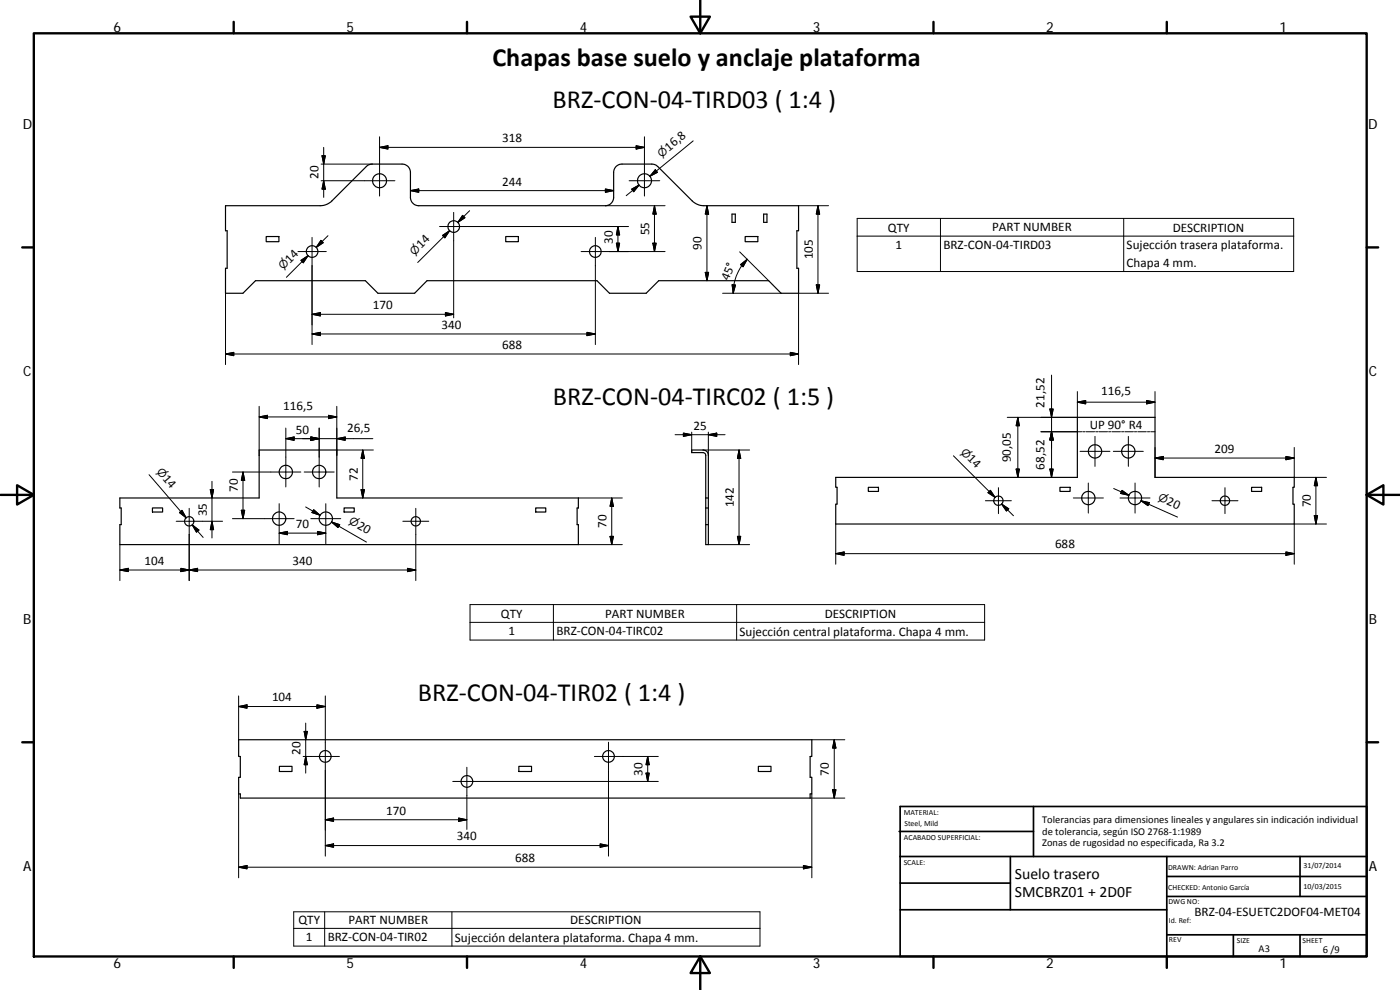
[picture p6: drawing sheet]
<svg xmlns="http://www.w3.org/2000/svg" width="420mm" height="297mm" viewBox="0 0 420 297" stroke-linecap="round" stroke-linejoin="round" font-family="sans-serif">
<g fill="none" stroke="#000" stroke-width=".36">
<path d="M67.7 61.7h28.4a5 5 0 0 0 3.5-1.4l10.9-10.7 1.2-.4h9a2.48 2.48 0 0 1 2.5 2.5v7.5a2.51 2.51 0 0 0 2.5 2.5h56a2.51 2.51 0 0 0 2.5-2.5v-7.5a2.48 2.48 0 0 1 2.5-2.5h8.9l1.3 .4 10.8 10.7a5.1 5.1 0 0 0 3.6 1.4h28.4v7.5h-.5v11.3h.5v7.5h-5.3l-3.7-3.8h-33l-3.8 3.8h-11l-3.7-3.8h-51l-3.8 3.8h-11l-3.7-3.8h-33l-3.8 3.8h-5.2v-7.5h.5v-11.3h-.5zM79.9 71h3.8v1.5h-3.8zM151.8 71h3.8v1.5h-3.8zM219.7 64.2h1v2.5h-1zM223.6 71h3.8v1.5h-3.8zM229.2 64.2h1v2.5h-1zM207.6 135h3.4a1.58 1.58 0 0 1 1.6 1.6v26.8h-.8v-27l-.6-.6h-3.6zM36 149.4h41.8v-14.4h23.3v14.4h72.5v3h-.4v5h.4v6h-137.6v-6h.4v-5h-.4zM45.8 152.4h3v1.2h-3zM103.3 152.4h3v1.2h-3zM160.8 152.4h3v1.2h-3zM211.8 149.4h.8"/>
<path d="M211.8 152.4h.8M211.8 157.4h.8M250.8 143.2h72.5v-18h23.3v18h41.8v3h-.4v5h.4v6h-137.6v-6h.4v-5h-.4zM260.6 146.2h3v1.2h-3zM318.1 146.2h3.1v1.2h-3.1zM375.6 146.2h3v1.2h-3zM71.6 222h172v5h-.5v6.2h.5v5h-.5v1.3h-171v-1.3h-.5v-5h.5v-6.2h-.5zM83.9 229.9h3.7v1.6h-3.7zM155.7 229.9h3.8v1.6h-3.8zM227.6 229.9h3.8v1.6h-3.8z"/>
<circle cx="113.9" cy="54.2" r="2.11"/>
<circle cx="193.4" cy="54.2" r="2.09"/>
<circle cx="93.7" cy="75.5" r="1.75"/>
<circle cx="136.2" cy="68" r="1.74"/>
<circle cx="178.7" cy="75.5" r="1.75"/>
<circle cx="328.6" cy="135.4" r="2.01"/>
<circle cx="338.6" cy="135.4" r="2"/>
<circle cx="56.8" cy="156.4" r="1.4"/>
<circle cx="83.8" cy="155.6" r="2"/>
<circle cx="85.8" cy="141.6" r="2.01"/>
<circle cx="95.8" cy="141.6" r="2"/>
<circle cx="97.8" cy="155.6" r="2"/>
<circle cx="124.8" cy="156.4" r="1.39"/>
<circle cx="299.6" cy="150.2" r="1.41"/>
<circle cx="326.6" cy="149.4" r="2"/>
<circle cx="340.6" cy="149.4" r="2"/>
<circle cx="367.6" cy="150.2" r="1.41"/>
<circle cx="97.6" cy="227" r="1.75"/>
<circle cx="140.1" cy="234.5" r="1.75"/>
<circle cx="182.6" cy="227" r="1.74"/>
</g>
<g fill="none" stroke="#000" stroke-width=".3">
<path d="M96.4 54.2h22.1M96.4 49.2h15.3M96.6 46.7h1l-.5 2.5zM97.1 44.2v15M97.1 54.2l.5 2.5h-1zM113.9 44.2l2.5-.5v1zM113.9 44.2h79.5M113.9 41v17.8M123.2 57.2l2.5-.5v1zM123.2 57.2h61M181.7 56.7l2.5 .5-2.5 .5zM188.8 54.2h9.2"/>
<path d="M189.6 56.7l2.2-1.2-1.6 2zM190.9 43.7l2.5 .5-2.5 .5zM191.8 55.5l-3.9 3.2M193.4 41v17.8M196.7 50.9l.6 .8-2.3 1.2zM208 42.3l-13 10.6 2-1.6M89.4 75.5h8.5M90.3 78.1l2.1-1.4-1.4 2.1zM90.7 78.5l1.7-1.8-6.5 6.5M93.7 71.2v32.2M96.3 72.1l.7 .7-2.1 1.4zM98.4 70.7l-3.5 3.5"/>
<path d="M131.9 68h56.7M132.8 70.6l2.1-1.4-1.4 2.2zM133.2 71l1.7-1.8-9.5 9.6M136.2 63.7v31.7M138.8 64.6l.7 .7-2.1 1.4zM140.9 63.2l-3.5 3.5M174.4 75.5h25.2M178.7 71.2v32.2M181.7 61.7h17.9M185 73h1l-.5 2.5zM185.5 68v7.5M185.5 68l.5 2.5h-1z"/>
<path d="M195.9 73h1l-.5 2.5zM196.4 61.7v13.8M196.4 61.7l.5 2.5h-1zM212.2 61.7v22.5M212.2 61.7l.5 2.5h-1zM222 75.6l8.7 8.6M222.2 79.4l2-1.6-1.2 2.2zM224.2 77.8a14.5 14.5 0 0 0-4.2 10.2M239.7 61.7h9M245.5 61.7v26.3M245.5 61.7l.5 2.5h-1zM257.2 65.5h131v16h-131z"/>
<path d="M257.2 70.8h131M282.2 65.5v16M337.2 65.5v16M67.7 88v21.4M93.7 94.3l2.5-.5v1zM93.7 94.3h42.5M133.7 93.8l2.5 .5-2.5 .5zM176.2 99.7l2.5 .5-2.5 .5zM211.7 81.7h1l-.5 2.5zM216.9 88h17.5M219.7 85.4l1 .1-.7 2.5zM245 85.5h1l-.5 2.5z"/>
<path d="M248.7 88h-9v21.4M67.7 106.2l2.5-.5v1zM67.7 106.2h172M93.7 100.2l2.5-.5v1zM93.7 100.2h85M237.2 105.7l2.5 .5-2.5 .5zM315.6 112.5v30.7M323.3 117.5v7.7h-21M346.6 117.5v7.7M77.8 125.1l2.5-.5v1zM77.8 125.1h23.3M77.8 121.9v14.7"/>
<path d="M85.8 128.4v17.7M85.8 131.6l2.5-.5v1zM85.8 131.6h26.1M93.3 131.1l2.5 .5-2.5 .5zM95.8 128.4v17.7M98.6 124.6l2.5 .5-2.5 .5zM101.1 131.6l2.5-.5v1zM101.1 135h10.9M101.1 121.9v14.7M108.9 135v14.4M108.9 135l.5 2.5h-1zM202.6 130.4h15"/>
<path d="M205.1 129.9l2.5 .5-2.5 .5zM207.6 129.7v6.1M211 135h14M212.6 129.7v6.9M212.6 130.4l2.5-.5v1zM221.8 135v28.4M221.8 135l.5 2.5h-1zM286.1 136.8l12.6 12.4-1.8-1.7M305.5 125.2v18M305.5 125.2l.4 2.5h-.9zM312.4 129.5h12.2M315.1 122.7h1l-.5 2.5z"/>
<path d="M315.6 129.5l.5 2.5h-1zM323.3 120.7l2.5-.5v1zM323.3 120.7h23.3M324.1 135.4h9M324.9 129.5h.7M325.9 129.5h2.6M328.6 130.9v9M328.8 129.5h.7M329.8 129.5h2.6M332.7 129.5h.6M333.7 129.5h2.6M334.1 135.4h9"/>
<path d="M336.6 129.5h.6M337.6 129.5h2.6M338.6 130.9v9M340.5 129.5h.6M341.4 129.5h2.6M344.1 120.2l2.5 .5-2.5 .5zM344.4 129.5h.6M345.3 129.5h1.3M346.6 137.4l2.5-.5v1zM346.6 134.3v8.9M346.6 137.4h41.8M385.9 136.9l2.5 .5-2.5 .5z"/>
<path d="M388.4 134.3v8.9h9.7M44.7 142.4l11.2 13-1.7-1.9M52.9 156.4h13.9M53.9 153.8l.7-.7 1.3 2.3zM56.8 152.5v21.7M57.7 157.5l3.3 3.7M57.7 157.5l2 1.5-.7 .7zM63.1 146.9h1l-.5 2.5zM63.6 144.4v17M63.6 156.4l.5 2.5h-1zM69.8 141.6h20.5M69.8 155.6h18.5"/>
<path d="M72.4 153.1h1l-.5 2.5zM72.9 141.6v14M72.9 141.6l.5 2.5h-1zM83.8 151.1v12M83.8 160l2.5-.6v1zM83.8 160h14M91.3 141.6h9M91.7 152.1l4.3 2.5M93.3 155.6h9M94.1 152.9l1.9 1.7-2.4-.8zM95.3 159.4l2.5 .6-2.5 .4zM97.8 151.1v12"/>
<path d="M99.5 156.6l2.4 .8-.5 .9zM101.7 157.9l-2.2-1.3 10.5 6M108.4 146.9h1l-.5 2.5zM120.9 156.4h7.8M124.8 152.5v21.7M173.6 149.4h13.2M183.6 149.4v14M183.6 149.4l.5 2.5h-1zM250.8 157.2v12.1M295.7 150.2h7.8M297.2 147.1l1.5 2.1-2.2-1.4zM299.6 146.3v7.8"/>
<path d="M300.6 151.2l3.6 3.5M300.6 151.2l2.1 1.5-.7 .6zM305 140.7h.9l-.4 2.5zM315.1 140.7h1l-.5 2.5zM322.1 149.4h9M326.6 144.9v9M334.2 146.6l4.6 2M336.1 149.4h9M336.7 147.1l2.1 1.5-2.5-.5zM340.6 144.9v9M342.4 150.3l2.5 .5-.4 .9zM344.7 151.3l-2.3-1 11 4.9"/>
<path d="M363.7 150.2h7.8M367.6 146.3v7.8M394.4 154.7h1l-.5 2.5zM394.9 143.2l.5 2.5h-1zM394.9 143.2v14M398.1 157.2h-9.7v12.1M36 171l2.5-.5v1zM36 171h88.8M36 163.4v10.8M54.3 170.5l2.5 .5-2.5 .5zM56.8 171l2.5-.5v1zM122.3 170.5l2.5 .5-2.5 .5z"/>
<path d="M173.6 163.4h13.2M183.1 160.9h1l-.5 2.5zM212.6 163.4h12.4M221.3 160.9h1l-.5 2.5zM250.8 166.1l2.5-.5v1zM250.8 166.1h137.6M385.9 165.6l2.5 .5-2.5 .5zM141.1 181.4h154.4v10.6h-154.4zM141.1 186.7h154.4M166.1 181.4v10.6M221.1 181.4v10.6M71.6 212l2.5-.5v1z"/>
<path d="M71.6 212h26M71.6 208.8v13.2M91.3 219.5h1l-.6 2.5zM91.7 217v15M95.1 211.5l2.5 .5-2.5 .5zM97.6 208.8v48.1M71.6 238.2v25.2M91 227h10.9M91.7 227l.6 2.4h-1zM135.9 234.5h61.7M140.1 230.2v18.7M178.4 227h19.2"/>
<path d="M182.6 222.7v34.2M193.9 232h.9l-.4 2.5zM194.4 227v7.5M194.4 227l.4 2.4h-.9zM243.1 239.5h10.4M243.6 222h9.9M243.6 238.2v25.2M249.9 236.9h1l-.5 2.6zM250.4 222v17.5M250.4 222l.5 2.5h-1zM97.6 253.7l2.5-.5v1zM97.6 246l2.5-.6v1z"/>
<path d="M97.6 253.7h85M97.6 246h42.5M137.6 245.4l2.5 .6-2.5 .4zM180.1 253.2l2.5 .5-2.5 .5zM241.1 259.7l2.5 .5-2.5 .5zM71.6 260.2l2.5-.5v1zM71.6 260.2h172M88.1 273.6h140v10.3h-140zM88.1 278.6h140M97.4 273.6v10.3M135.6 273.6v10.3"/>
</g>
<g fill="none" stroke="#000" stroke-width=".71">
<path d="M10.1 10h400.1v277h-400.1zM70.1 6.6v3.4M140.2 6.6v3.4M207.3 5h5.8l-2.9 5zM210.2 0v10M280.2 6.6v3.4M350.2 6.6v3.4M6.7 74.2h3.4M410.2 74.2h3.4M.2 148.5h9.9M5.1 145.6l5 2.9-5 2.9zM410.2 148.5l5-2.9v5.8z"/>
<path d="M410.2 148.5h9.9M6.7 222.7h3.4M410.2 222.7h3.4M70.1 287v3.4M140.2 287v3.4M210.2 287l2.9 5h-5.8zM210.2 287v10M280.2 287v3.4M350.2 287v3.4"/>
</g>
<g fill="none" stroke="#000" stroke-width=".51">
<path d="M269.8 249.5h40.4M270.1 257h140.1M270.1 242h140.1v45h-140.1zM303.2 257v16M310.2 242v15M350.2 257v30M390.2 257v12M270.1 273h80.1M270.1 265h33.1M350.2 269h60M350.2 263h60M350.2 280.5h60"/>
<path d="M370.2 280.5v6.5M390.2 280.5v6.5"/>
</g>
<g fill="#000" stroke="#000" stroke-width=".3">
<path d="M96.6 46.7h1l-.5 2.5zM97.1 54.2l.5 2.5h-1zM113.9 44.2l2.5-.5v1zM123.2 57.2l2.5-.5v1zM181.7 56.7l2.5 .5-2.5 .5zM189.6 56.7l2.2-1.2-1.6 2zM190.9 43.7l2.5 .5-2.5 .5zM196.7 50.9l.6 .8-2.3 1.2zM90.3 78.1l2.1-1.4-1.4 2.1zM96.3 72.1l.7 .7-2.1 1.4zM132.8 70.6l2.1-1.4-1.4 2.2zM138.8 64.6l.7 .7-2.1 1.4z"/>
<path d="M185 73h1l-.5 2.5zM185.5 68l.5 2.5h-1zM195.9 73h1l-.5 2.5zM196.4 61.7l.5 2.5h-1zM212.2 61.7l.5 2.5h-1zM245.5 61.7l.5 2.5h-1zM93.7 100.2l2.5-.5v1zM93.7 94.3l2.5-.5v1zM133.7 93.8l2.5 .5-2.5 .5zM211.7 81.7h1l-.5 2.5zM219.7 85.4l1 .1-.7 2.5zM222.2 79.4l2-1.6-1.2 2.2z"/>
<path d="M245 85.5h1l-.5 2.5zM67.7 106.2l2.5-.5v1zM176.2 99.7l2.5 .5-2.5 .5zM237.2 105.7l2.5 .5-2.5 .5zM77.8 125.1l2.5-.5v1zM85.8 131.6l2.5-.5v1zM93.3 131.1l2.5 .5-2.5 .5zM98.6 124.6l2.5 .5-2.5 .5zM101.1 131.6l2.5-.5v1zM108.9 135l.5 2.5h-1zM205.1 129.9l2.5 .5-2.5 .5zM212.6 130.4l2.5-.5v1z"/>
<path d="M221.8 135l.5 2.5h-1zM305.5 125.2l.4 2.5h-.9zM315.1 122.7h1l-.5 2.5zM315.6 129.5l.5 2.5h-1zM323.3 120.7l2.5-.5v1zM344.1 120.2l2.5 .5-2.5 .5zM346.6 137.4l2.5-.5v1zM385.9 136.9l2.5 .5-2.5 .5zM53.9 153.8l.7-.7 1.3 2.3zM57.7 157.5l2 1.5-.7 .7zM63.1 146.9h1l-.5 2.5zM63.6 156.4l.5 2.5h-1z"/>
<path d="M72.4 153.1h1l-.5 2.5zM72.9 141.6l.5 2.5h-1zM83.8 160l2.5-.6v1zM94.1 152.9l1.9 1.7-2.4-.8zM99.5 156.6l2.4 .8-.5 .9zM108.4 146.9h1l-.5 2.5zM183.6 149.4l.5 2.5h-1zM297.2 147.1l1.5 2.1-2.2-1.4zM300.6 151.2l2.1 1.5-.7 .6zM305 140.7h.9l-.4 2.5zM315.1 140.7h1l-.5 2.5zM336.7 147.1l2.1 1.5-2.5-.5z"/>
<path d="M342.4 150.3l2.5 .5-.4 .9zM394.4 154.7h1l-.5 2.5zM394.9 143.2l.5 2.5h-1zM36 171l2.5-.5v1zM54.3 170.5l2.5 .5-2.5 .5zM56.8 171l2.5-.5v1zM95.3 159.4l2.5 .6-2.5 .4zM122.3 170.5l2.5 .5-2.5 .5zM183.1 160.9h1l-.5 2.5zM221.3 160.9h1l-.5 2.5zM250.8 166.1l2.5-.5v1zM385.9 165.6l2.5 .5-2.5 .5z"/>
<path d="M71.6 212l2.5-.5v1zM91.3 219.5h1l-.6 2.5zM95.1 211.5l2.5 .5-2.5 .5zM91.7 227l.6 2.4h-1zM193.9 232h.9l-.4 2.5zM194.4 227l.4 2.4h-.9zM249.9 236.9h1l-.5 2.6zM250.4 222l.5 2.5h-1zM71.6 260.2l2.5-.5v1zM97.6 253.7l2.5-.5v1zM97.6 246l2.5-.6v1zM137.6 245.4l2.5 .6-2.5 .4z"/>
<path d="M180.1 253.2l2.5 .5-2.5 .5zM241.1 259.7l2.5 .5-2.5 .5z"/>
</g>
<g font-size="7.9">
<text x="147.8" y="19.9">Chapas base suelo y anclaje plataforma</text>
<text x="165.9" y="32.4">BRZ‐CON‐04‐TIRD03 ( 1:4 )</text>
<text x="165.9" y="121.6">BRZ‐CON‐04‐TIRC02 ( 1:5 )</text>
<text x="125.4" y="210.5">BRZ‐CON‐04‐TIR02 ( 1:4 )</text>
</g>
<g font-size="4.7">
<text x="304.6" y="263.9">Suelo trasero</text>
<text x="304.6" y="269.3">SMCBRZ01 + 2D0F</text>
</g>
<g font-size="4.2">
<text x="34" y="9.6">6</text>
<text x="104" y="9.6">5</text>
<text x="174" y="9.6">4</text>
<text x="244" y="9.6">3</text>
<text x="314" y="9.6">2</text>
<text x="384" y="9.6">1</text>
<text x="6.8" y="38.7">D</text>
<text x="410.6" y="38.7">D</text>
<text x="7" y="112.9">C</text>
<text x="410.8" y="112.9">C</text>
<text x="7" y="187.1">B</text>
<text x="410.8" y="187.1">B</text>
<text x="7" y="261.3">A</text>
<text x="410.8" y="261.3">A</text>
<text x="34" y="290.4">6</text>
<text x="104" y="290.4">5</text>
<text x="174" y="290.4">4</text>
<text x="244" y="290.4">3</text>
<text x="314" y="290.4">2</text>
<text x="384" y="290.4">1</text>
</g>
<g font-size="3.9">
<text x="150.7" y="42.7">318</text>
<text x="200.7" y="45.5" transform="rotate(-39 200.7 45.5)">16,8</text>
<text x="95.6" y="53.7" transform="rotate(-90 95.6 53.7)">20</text>
<text x="150.7" y="55.7">244</text>
<text x="194.8" y="70.6" transform="rotate(-90 194.8 70.6)">55</text>
<text x="266.5" y="69.5">QTY</text>
<text x="297.8" y="69.4">PART NUMBER</text>
<text x="352" y="69.5">DESCRIPTION</text>
<text x="126.4" y="74.7" transform="rotate(-45 126.4 74.7)">14</text>
<text x="183.9" y="73.1" transform="rotate(-90 183.9 73.1)">30</text>
<text x="210.6" y="75" transform="rotate(-90 210.6 75)">90</text>
<text x="243.9" y="77.9" transform="rotate(-90 243.9 77.9)">105</text>
<text x="268.7" y="74.8">1</text>
<text x="283.1" y="74.8">BRZ‐CON‐04‐TIRD03</text>
<text x="338.1" y="74.8">Sujección trasera plataforma.</text>
<text x="87" y="79.2" transform="rotate(-45 87 79.2)">14</text>
<text x="338.1" y="80.2">Chapa 4 mm.</text>
<text x="218.6" y="84.3" transform="rotate(-67 218.6 84.3)">45°</text>
<text x="111.9" y="92.8">170</text>
<text x="132.5" y="98.7">340</text>
<text x="150.7" y="104.7">688</text>
<text x="330.5" y="118.6">116,5</text>
<text x="85" y="123">116,5</text>
<text x="313.5" y="122.3" transform="rotate(-90 313.5 122.3)">21,52</text>
<text x="88.8" y="130.1">50</text>
<text x="104.2" y="129.6">26,5</text>
<text x="208.1" y="128.9">25</text>
<text x="327.1" y="128.8">UP 90° R4</text>
<text x="290.2" y="137.8" transform="rotate(45 290.2 137.8)">14</text>
<text x="364.5" y="135.9">209</text>
<text x="48.7" y="143.8" transform="rotate(49 48.7 143.8)">14</text>
<text x="303.3" y="138.7" transform="rotate(-90 303.3 138.7)">90,05</text>
<text x="313.5" y="140.9" transform="rotate(-90 313.5 140.9)">68,52</text>
<text x="71.4" y="147.6" transform="rotate(-90 71.4 147.6)">70</text>
<text x="107.3" y="144.2" transform="rotate(-90 107.3 144.2)">72</text>
<text x="62.1" y="154.9" transform="rotate(-90 62.1 154.9)">35</text>
<text x="220.2" y="152.2" transform="rotate(-90 220.2 152.2)">142</text>
<text x="349.9" y="151.2" transform="rotate(24 349.9 151.2)">20</text>
<text x="393.3" y="152.2" transform="rotate(-90 393.3 152.2)">70</text>
<text x="88.8" y="158.4">70</text>
<text x="106.9" y="158.4" transform="rotate(30 106.9 158.4)">20</text>
<text x="182" y="158.4" transform="rotate(-90 182 158.4)">70</text>
<text x="316.6" y="164.5">688</text>
<text x="43.4" y="169.5">104</text>
<text x="87.8" y="169.5">340</text>
<text x="150.3" y="185.3">QTY</text>
<text x="181.6" y="185.3">PART NUMBER</text>
<text x="247.5" y="185.3">DESCRIPTION</text>
<text x="152.6" y="190.6">1</text>
<text x="167" y="190.6">BRZ‐CON‐04‐TIRC02</text>
<text x="222" y="190.7">Sujección central plataforma. Chapa 4 mm.</text>
<text x="81.6" y="210.4">104</text>
<text x="90.2" y="226.4" transform="rotate(-90 90.2 226.4)">20</text>
<text x="192.8" y="232.7" transform="rotate(-90 192.8 232.7)">30</text>
<text x="248.8" y="232.7" transform="rotate(-90 248.8 232.7)">70</text>
<text x="115.9" y="244.4">170</text>
<text x="137.1" y="252.1">340</text>
<text x="154.7" y="258.6">688</text>
<text x="358.5" y="274.9">BRZ‐04‐ESUETC2DOF04‐MET04</text>
<text x="89.6" y="277.3">QTY</text>
<text x="104.6" y="277.3">PART NUMBER</text>
<text x="171.1" y="277.3">DESCRIPTION</text>
<text x="91.8" y="282.4">1</text>
<text x="98.4" y="282.4">BRZ‐CON‐04‐TIR02</text>
<text x="136.5" y="282.5">Sujección delantera plataforma. Chapa 4 mm.</text>
</g>
<g font-size="3.3">
<text x="198.5" y="47.3" transform="rotate(-39 198.5 47.3)">⌀</text>
<text x="124.4" y="76.7" transform="rotate(-45 124.4 76.7)">⌀</text>
<text x="85" y="81.2" transform="rotate(-45 85 81.2)">⌀</text>
<text x="288.2" y="135.8" transform="rotate(45 288.2 135.8)">⌀</text>
<text x="46.9" y="141.6" transform="rotate(49 46.9 141.6)">⌀</text>
<text x="347.3" y="150.1" transform="rotate(24 347.3 150.1)">⌀</text>
<text x="104.5" y="157" transform="rotate(30 104.5 157)">⌀</text>
</g>
<g font-size="3.1">
<text x="312.8" y="246.8">Tolerancias para dimensiones lineales y angulares sin indicación individual</text>
<text x="312.8" y="250.4">de tolerancia, según ISO 2768‐1:1989</text>
<text x="312.8" y="254">Zonas de rugosidad no especificada, Ra 3.2</text>
<text x="377.7" y="285.6">A3</text>
<text x="397" y="285.9">6 /9</text>
</g>
<g font-size="2.4">
<text x="271.2" y="244.4">MATERIAL:</text>
<text x="271.3" y="251.9">ACABADO SUPERFICIAL:</text>
<text x="271.4" y="247.9">Steel, Mild</text>
<text x="271.2" y="259.7">SCALE:</text>
<text x="350.6" y="260.9">DRAWN: Adrian Parro</text>
<text x="391.2" y="260.6">31/07/2014</text>
<text x="350.6" y="267">CHECKED: Antonio García</text>
<text x="391.2" y="266.6">10/03/2015</text>
<text x="350.7" y="271.4">DWG NO:</text>
<text x="350.8" y="276.8">Id. Ref:</text>
<text x="350.8" y="282.8">REV</text>
<text x="371.2" y="282.9">SIZE</text>
<text x="390.9" y="282.9">SHEET</text>
</g>
</svg>
